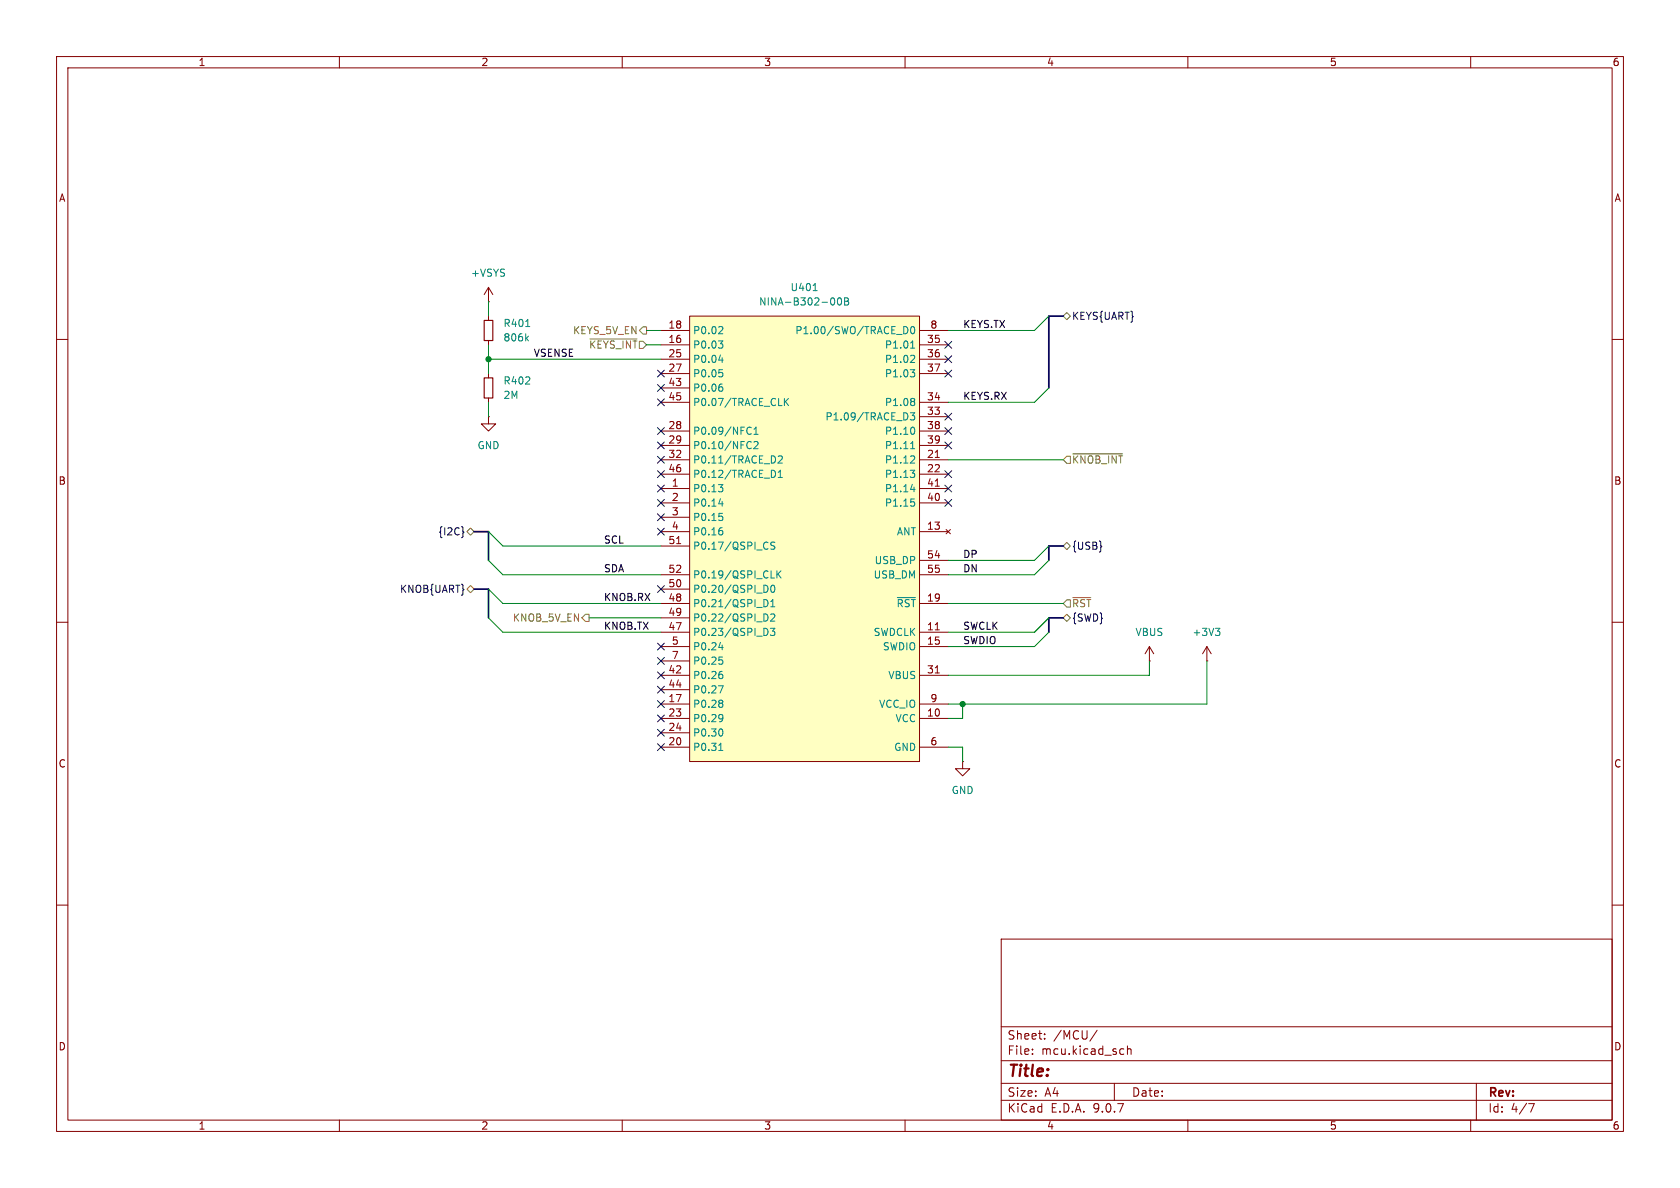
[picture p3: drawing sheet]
<svg xmlns="http://www.w3.org/2000/svg" width="297mm" height="210mm" viewBox="0 0 297 210" stroke-linecap="round" stroke-linejoin="round" font-family="sans-serif">
<path d="M0 0h297v210h-297z" fill="#fff" stroke="#fff" stroke-width=".18"/>
<g fill="none" stroke="#840000" stroke-width=".18">
<path d="M10 10h277v190h-277zM12 12h273v186h-273zM60 10v2M110 10v2M160 10v2M210 10v2M260 10v2M86.4 55.9v.7M10 60h2M86.4 60.2v.8M285 60h2M10 110h2"/>
<path d="M203.2 116.8h.1M203.2 114.3l-.8 1.3M203.2 114.3l.8 1.3M203.2 114.3v2.5M213.4 116.8h.1M213.4 114.3l-.8 1.3M213.4 114.3l.7 1.3M213.4 114.3v2.5M285 110h2M170.2 134.6v1.3h1.2l-1.2 1.3-1.3-1.3h1.3M170.2 134.6h.1M10 160h2"/>
<path d="M177 166h108v32h-108zM285 160h2M60 198v2M110 198v2M160 198v2M177 194.5h108M177 191.5h108M177 187.5h108M177 181.5h108M182.5 186.3v.1M182.5 185.5v.1M184.7 183.6v.1"/>
<path d="M184.7 182.8v.1M194 182.1l-1.3 2M197 191.5v3M198.2 185.4l.5 .1M198.7 186.3l-.5 .1M199.3 185.5l.2-.1 .4 .1 .1 .9M199.3 184.9v1.5M210 198v2M260 198v2M261 191.5v6.5M270.2 195.1h1l-.6 1.5"/>
</g>
<path d="M85.6 56.6h1.5v3.6h-1.5z" fill="none" stroke="#840000" stroke-width=".2"/>
<path d="M92.9 57.7h.8M93.1 59.8l.3 .5M93.4 59.4l-.5 .5M214.9 111.1h.8l-.5 .5M215.4 111.6l.3 .2v.3l-.3 .2" fill="none" stroke="#008484" stroke-width=".18"/>
<path d="M121.9 55.9h40.7v78.7h-40.7z" fill="#ffffc2"/>
<g fill="none" stroke="#840000" stroke-width=".18">
<path d="M86.4 53.3h.1M86.4 50.8v2.5M86.4 50.8l-.8 1.3M86.4 50.8l.7 1.3M116.8 58.4h5.1M121.9 55.9h40.7v78.7h-40.7zM162.6 58.4h5M86.4 73.7v1.2h1.2l-1.2 1.3-1.3-1.3h1.3M86.4 73.7h.1M86.4 66v.8M86.4 70.4v.7M116.8 61h5.1"/>
<path d="M116.8 63.5h5.1M116.8 66h5.1M116.8 68.6h5.1M116.8 71.1h5.1M116.8 76.2h5.1M116.8 78.7h5.1M162.6 61h5M162.6 63.5h5M162.6 66h5M162.6 71.1h5M162.6 76.2h5M162.6 78.7h5"/>
<path d="M162.6 73.7h5M116.8 81.3h5.1M116.8 83.8h5.1M116.8 86.4h5.1M116.8 88.9h5.1M116.8 91.4h5.1M116.8 94h5.1M116.8 96.5h5.1M119.6 96.1h.7M162.6 81.3h5M162.6 83.8h5M162.6 86.4h5"/>
<path d="M162.6 88.9h5M162.6 94h5M162.6 99.1h5M165.3 80.9h.8M165.3 85.9h.8M167.3 93.6l.7 .8M168 93.6l-.7 .8M116.8 101.6h5.1M116.8 104.1h5.1M116.8 106.7h5.1M116.8 109.2h5.1M116.8 111.8h5.1"/>
<path d="M116.8 114.3h5.1M116.8 116.8h5.1M116.8 119.4h5.1M162.6 101.6h5M162.6 106.7h5M162.6 111.8h5M162.6 114.3h5M162.6 119.4h5M165.3 111.3h.8M165.3 119h.8M116.8 121.9h5.1M116.8 124.5h5.1"/>
<path d="M116.8 127h5.1M116.8 129.5h5.1M116.8 132.1h5.1M162.6 124.5h5M162.6 127h5M162.6 132.1h5"/>
</g>
<g fill="none" stroke="#008484" stroke-width=".18">
<path d="M127.5 57.7l.3 .3-.1 .3-.7 .7h.8M143.8 51.4h.7M147.3 52.6a.79 .79 0 0 1 0 1.3M148.2 52.7l.1-.1a.68 .68 0 0 1 .5 .7 .68 .68 0 0 1-.5 .6 .84 .84 0 0 1-.1-1.2zM149.3 52.6h.4l.3 .3-.3 .4 .3 .1v.3l-.2 .2h-.5zM149.3 53.3h.4M160.1 57.7a.68 .68 0 0 1 .4 .7 .68 .68 0 0 1-.4 .6M161.1 57.9l.2-.2a.68 .68 0 0 1 .4 .7 .68 .68 0 0 1-.4 .6l-.2-.1-.1-.4zM127 60.3h.8l-.4 .5M127.1 63.7h.7M127.1 65.3h.6M127.4 67.9h.3"/>
<path d="M127.5 60.8l.3 .2v.3l-.3 .2M127.5 65.8l.3 .3v.3l-.3 .2M127.5 68.4l.3 .2v.3l-.3 .3M127.7 63.2v.9M132.3 75.6l.3-.1 .2 .1M132.6 78l.2 .2M132.8 76.7l-.2 .1-.3-.1M132.8 79.2l-.2 .1M133.3 76.8h.7M133.3 75.9l.4-.4v1.3M133.3 78.2l.5-.2 .2 .4-.8 .9h.8M138.7 70.4v1.3"/>
<path d="M138.9 71l.5 .7M139.4 70.4l-.7 .8M160.9 65.3h.8l-.4 .5M160.9 73h.8l-.4 .5 .3 .1v.5l-.1 .1-.6-.1M161 79.3h.7M161 61.5h.7M161.2 60.5l.1-.2v1.2M161.2 78.2l.1-.2v1.3M161.4 75.5a.79 .79 0 0 1 0 1.3M161.5 62.8l.2 .3-.1 .3-.7 .7h.8M161.5 65.8l.2 .3v.3l-.2 .2M161.5 70.4l.2 .3-.2 .3 .2 .2v.3l-.2 .2"/>
<path d="M127 85.7h.8l-.4 .5M127.1 89.1h.7M127.1 90.7h.6M127.4 93.3h.3M127.5 86.2l.3 .2v.3l-.3 .2M127.5 91.2l.3 .3v.3l-.3 .2M127.5 93.8l.3 .2v.3l-.3 .3M127.7 88.6v.9M135.7 95.9l.1 .1M135.8 97h-.1M137 95.9l-.5-.1-.2 .2v.3l.6 .3 .1 .3-.3 .2-.4-.1M137 83.4v.7"/>
<path d="M137.6 80.7l.5-.1 .2 .4-.8 .9h.8M137.6 84.4h.7M137.6 83.5l.3-.4v1.3M160.9 83.1h.8l-.4 .5M161 86.5h.8M161 88.2h.6M161.5 80.6l.2 .2-.1 .3-.7 .8h.8M161.5 83.6l.2 .3v.3l-.2 .2M161.5 88.7l.2 .2v.3l-.2 .3M161.6 86.1v.8M127.1 114.5h.7M127.1 116.1h.6"/>
<path d="M127.4 118.7h.3M127.5 116.6l.3 .3v.3l-.3 .2M127.5 119.2l.3 .2v.3l-.3 .3M127.7 114v.9M135 106a.64 .64 0 0 1 .8 .6 .64 .64 0 0 1-.8 .7M135.5 103.5l.3 .5-.3 .7M135.5 108.6l.3 .5-.3 .6M135.5 111.1l.3 .5-.3 .7M136.2 111.1h.8l-.4 .5 .3 .1v.5l-.2 .1-.5-.1M136.3 108.7l.4-.2 .3 .4-.8 .9h.8M136.3 107.3h.7M136.3 106.4l.3-.4v1.3"/>
<path d="M136.3 102.2h.6M136.4 103.5l.2-.1a.68 .68 0 0 1 .4 .7 .68 .68 0 0 1-.4 .6 .84 .84 0 0 1-.2-1.2zM137.3 100.9v1.3M137.5 101.5l.6 .7M138.1 100.9l-.8 .7M158.6 105.6h3.2M127 121.2h.8l-.5 1.3M127.1 132.7h.7M127.3 131.6l.1-.2v1.3M127.5 128.8a.79 .79 0 0 1 0 1.3M127.5 123.8l.3 .2-.3 .3 .3 .3v.2l-.3 .2M127.5 126.3l.2 .1a1.03 1.03 0 0 1-.2 1.1"/>
<path d="M127.8 126.9l-.3 .2"/>
</g>
<path d="M85.6 66.8h1.5v3.6h-1.5z" fill="none" stroke="#840000" stroke-width=".2"/>
<path d="M104.3 59.9h8.3M113.7 57.8h.6v1.3h-.6l-.7-.7zM188 55.9l.6-.7 .6 .7-.6 .6zM82.5 94l.7-.7 .6 .7-.6 .6zM188 96.5l.6-.6 .6 .6-.6 .7zM188.6 80.6h.6v1.3h-.6l-.6-.6zM189.6 80.2h8.9M82.5 104.1l.7-.6 .6 .6-.6 .7zM103.5 108.6h.6v1.3h-.6l-.6-.7zM188 109.2l.6-.6 .6 .6-.6 .7zM188.6 106h.6v1.3h-.6l-.6-.6zM189.6 105.6h3.2" fill="none" stroke="#848400" stroke-width=".18"/>
<g fill="none" stroke="#000084" stroke-width=".18">
<path d="M116.2 68l1.2 1.2M116.2 75.6l1.2 1.2M116.2 78.1l1.2 1.2M116.2 70.5l1.2 1.2M116.2 65.4l1.2 1.2M117.4 68l-1.2 1.2M117.4 75.6l-1.2 1.2M117.4 78.1l-1.2 1.2M117.4 70.5l-1.2 1.2M117.4 65.4l-1.2 1.2M167 65.4l1.2 1.2M167 60.4l1.2 1.2"/>
<path d="M167 78.1l1.2 1.2M167 62.9l1.2 1.2M167 75.6l1.2 1.2M167 73.1l1.2 1.2M168.2 73.1l-1.2 1.2M168.2 75.6l-1.2 1.2M168.2 62.9l-1.2 1.2M168.2 65.4l-1.2 1.2M168.2 60.4l-1.2 1.2M168.2 78.1l-1.2 1.2M81.8 93.9l.2 .2-.2 .2M116.2 93.4l1.2 1.2"/>
<path d="M116.2 90.8l1.2 1.2M116.2 88.3l1.2 1.2M116.2 83.2l1.2 1.2M116.2 80.7l1.2 1.2M116.2 85.8l1.2 1.2M117.4 93.4l-1.2 1.2M117.4 90.8l-1.2 1.2M117.4 88.3l-1.2 1.2M117.4 83.2l-1.2 1.2M117.4 80.7l-1.2 1.2M117.4 85.8l-1.2 1.2M167 83.2l1.2 1.2"/>
<path d="M167 88.3l1.2 1.2M167 85.8l1.2 1.2M168.2 83.2l-1.2 1.2M168.2 88.3l-1.2 1.2M168.2 85.8l-1.2 1.2M116.2 103.5l1.2 1.2M116.2 113.7l1.2 1.2M116.2 116.2l1.2 1.2M116.2 118.8l1.2 1.2M117.4 103.5l-1.2 1.2M117.4 113.7l-1.2 1.2M117.4 116.2l-1.2 1.2"/>
<path d="M117.4 118.8l-1.2 1.2M116.2 123.9l1.2 1.2M116.2 121.3l1.2 1.2M116.2 126.4l1.2 1.2M116.2 128.9l1.2 1.2M116.2 131.5l1.2 1.2M117.4 123.9l-1.2 1.2M117.4 121.3l-1.2 1.2M117.4 126.4l-1.2 1.2M117.4 128.9l-1.2 1.2M117.4 131.5l-1.2 1.2"/>
</g>
<path d="M188 55.9h-2.6v12.7M83.8 94h2.6v5.1M188 96.5h-2.6v2.6M83.8 104.1h2.6v5.1M188 109.2h-2.6v2.6" fill="none" stroke="#000084" stroke-width=".3"/>
<g fill="none" stroke="#008400" stroke-width=".18">
<path d="M86.4 53.3v2.6M114.3 58.4h2.5M185.4 55.9l-2.5 2.5h-15.3M86.4 61v5M86.4 71.1v2.6M86.4 63.5h30.4M114.3 61h2.5M185.4 68.6l-2.5 2.5h-15.3M86.4 99.1l2.5 2.5h27.9M86.4 94l2.5 2.5h27.9M167.6 81.3h20.4M185.4 99.1l-2.5 2.5h-15.3"/>
<path d="M185.4 96.5l-2.5 2.6h-15.3M86.4 104.1l2.5 2.6h27.9M86.4 109.2l2.5 2.6h27.9M104.1 109.2h12.7M167.6 106.7h20.4M185.4 111.8l-2.5 2.5h-15.3M185.4 109.2l-2.5 2.6h-15.3M203.2 116.8v2.6h-35.6M213.4 116.8v7.7h-45.8M167.6 132.1h2.6v2.5M170.2 124.5v2.5h-2.6"/>
</g>
<g fill="#008400" stroke="#008400" stroke-width=".18">
<circle cx="86.4" cy="63.5" r=".46"/>
<circle cx="170.2" cy="124.5" r=".46"/>
</g>
<text font-size="2.8" fill="#840000" x="178" y="190.9">Title:</text>
<g font-size="2.1" fill="#840000">
<text x="178" y="184">Sheet:</text>
<text x="186.2" y="184">/MCU/</text>
<text x="178" y="186.7">File:</text>
<text x="184.1" y="186.7">mcu.kicad_sch</text>
<text x="178" y="196.9">KiCad</text>
<text x="178" y="194.1">Size:</text>
<text x="184.7" y="194.1">A4</text>
<text x="185.7" y="196.9">E.D.A.</text>
<text x="193.3" y="196.9">9.0.7</text>
<text x="200" y="194.1">Date:</text>
<text x="263" y="194.3">Rev:</text>
<text x="263" y="196.9">Id:</text>
<text x="267.1" y="196.9">4/7</text>
</g>
<g font-size="1.8" fill="#840000">
<text x="35" y="11.9">1</text>
<text x="85" y="11.9">2</text>
<text x="135" y="11.9">3</text>
<text x="185" y="11.9">4</text>
<text x="235" y="11.9">5</text>
<text x="285" y="11.9">6</text>
<text x="10.3" y="35.9">A</text>
<text x="285.3" y="35.9">A</text>
<text x="118.1" y="58.2">18</text>
<text x="164.4" y="58.2">8</text>
<text x="118.1" y="60.7">16</text>
<text x="118.1" y="63.2">25</text>
<text x="118.1" y="65.8">27</text>
<text x="163.8" y="60.7">35</text>
<text x="163.8" y="63.2">36</text>
<text x="163.8" y="65.8">37</text>
<text x="118.1" y="68.3">43</text>
<text x="118.1" y="70.9">45</text>
<text x="163.8" y="70.9">34</text>
<text x="118.1" y="75.9">28</text>
<text x="163.8" y="73.4">33</text>
<text x="163.8" y="75.9">38</text>
<text x="118.1" y="78.5">29</text>
<text x="118.1" y="81">32</text>
<text x="118.1" y="83.6">46</text>
<text x="163.8" y="78.5">39</text>
<text x="163.8" y="81">21</text>
<text x="163.8" y="83.6">22</text>
<text x="10.3" y="85.9">B</text>
<text x="118.7" y="86.1">1</text>
<text x="118.7" y="88.6">2</text>
<text x="163.8" y="86.1">41</text>
<text x="163.8" y="88.6">40</text>
<text x="285.3" y="85.9">B</text>
<text x="118.7" y="91.2">3</text>
<text x="118.7" y="93.7">4</text>
<text x="163.8" y="93.7">13</text>
<text x="118.1" y="96.3">51</text>
<text x="118.1" y="101.3">52</text>
<text x="163.8" y="98.8">54</text>
<text x="163.8" y="101.3">55</text>
<text x="118.1" y="103.9">50</text>
<text x="118.1" y="106.4">48</text>
<text x="163.8" y="106.4">19</text>
<text x="118.1" y="109">49</text>
<text x="118.1" y="111.5">47</text>
<text x="163.8" y="111.5">11</text>
<text x="118.1" y="119.1">42</text>
<text x="118.7" y="114">5</text>
<text x="118.7" y="116.6">7</text>
<text x="163.8" y="114">15</text>
<text x="163.8" y="119.1">31</text>
<text x="118.1" y="121.7">44</text>
<text x="118.1" y="124.2">17</text>
<text x="164.4" y="124.2">9</text>
<text x="118.1" y="126.7">23</text>
<text x="118.1" y="129.3">24</text>
<text x="118.1" y="131.8">20</text>
<text x="163.8" y="126.7">10</text>
<text x="164.4" y="131.8">6</text>
<text x="10.3" y="135.9">C</text>
<text x="285.3" y="135.9">C</text>
<text x="10.3" y="185.9">D</text>
<text x="285.3" y="185.9">D</text>
<text x="35" y="199.9">1</text>
<text x="85" y="199.9">2</text>
<text x="135" y="199.9">3</text>
<text x="185" y="199.9">4</text>
<text x="235" y="199.9">5</text>
<text x="285" y="199.9">6</text>
</g>
<g font-size="1.8" fill="#008484">
<text x="83.2" y="49.1">+VSYS</text>
<text x="139.7" y="51.7">U401</text>
<text x="88.9" y="58">R401</text>
<text x="122.4" y="59.3">P0.02</text>
<text x="134.1" y="54.2">NINA-B302-00B</text>
<text x="140.5" y="59.3">P1.00/SWO/TRACE_D0</text>
<text x="88.9" y="60.6">806k</text>
<text x="122.4" y="61.8">P0.03</text>
<text x="122.4" y="64.4">P0.04</text>
<text x="156.3" y="61.8">P1.01</text>
<text x="156.3" y="64.4">P1.02</text>
<text x="88.9" y="68.2">R402</text>
<text x="88.9" y="70.7">2M</text>
<text x="122.4" y="66.9">P0.05</text>
<text x="122.4" y="69.4">P0.06</text>
<text x="122.4" y="72">P0.07/TRACE_CLK</text>
<text x="156.3" y="66.9">P1.03</text>
<text x="156.3" y="72">P1.08</text>
<text x="122.4" y="77.1">P0.09/NFC1</text>
<text x="145.8" y="74.5">P1.09/TRACE_D3</text>
<text x="156.3" y="77.1">P1.10</text>
<text x="84.3" y="79.6">GND</text>
<text x="122.4" y="79.6">P0.10/NFC2</text>
<text x="122.4" y="82.1">P0.11/TRACE_D2</text>
<text x="156.3" y="79.6">P1.11</text>
<text x="156.3" y="82.1">P1.12</text>
<text x="122.4" y="84.7">P0.12/TRACE_D1</text>
<text x="122.4" y="87.2">P0.13</text>
<text x="122.4" y="89.8">P0.14</text>
<text x="156.3" y="84.7">P1.13</text>
<text x="156.3" y="87.2">P1.14</text>
<text x="156.3" y="89.8">P1.15</text>
<text x="122.4" y="92.3">P0.15</text>
<text x="122.4" y="94.8">P0.16</text>
<text x="158.5" y="94.8">ANT</text>
<text x="122.4" y="97.4">P0.17/QSPI_CS</text>
<text x="154.5" y="99.9">USB_DP</text>
<text x="122.4" y="102.5">P0.19/QSPI_CLK</text>
<text x="122.4" y="105">P0.20/QSPI_D0</text>
<text x="122.4" y="107.5">P0.21/QSPI_D1</text>
<text x="154.3" y="102.5">USB_DM</text>
<text x="158.4" y="107.5">~{RST}</text>
<text x="122.4" y="110.1">P0.22/QSPI_D2</text>
<text x="122.4" y="112.6">P0.23/QSPI_D3</text>
<text x="154.3" y="112.6">SWDCLK</text>
<text x="200.6" y="112.6">VBUS</text>
<text x="210.7" y="112.6">+3V3</text>
<text x="122.4" y="115.2">P0.24</text>
<text x="122.4" y="117.7">P0.25</text>
<text x="156" y="115.2">SWDIO</text>
<text x="122.4" y="120.2">P0.26</text>
<text x="122.4" y="122.8">P0.27</text>
<text x="122.4" y="125.3">P0.28</text>
<text x="155.3" y="125.3">VCC_IO</text>
<text x="157" y="120.2">VBUS</text>
<text x="122.4" y="127.9">P0.29</text>
<text x="122.4" y="130.4">P0.30</text>
<text x="158.2" y="127.9">VCC</text>
<text x="122.4" y="132.9">P0.31</text>
<text x="158" y="132.9">GND</text>
<text x="168.1" y="140.6">GND</text>
</g>
<g font-size="1.8" fill="#848400">
<text x="101.2" y="59.3">KEYS_5V_EN</text>
<text x="104" y="61.8">~{KEYS_INT}</text>
<text x="189.4" y="82.1">~{KNOB_INT}</text>
<text x="189.4" y="107.5">~{RST}</text>
<text x="90.6" y="110.1">KNOB_5V_EN</text>
</g>
<g font-size="1.8">
<text x="170.2" y="58.1">KEYS.TX</text>
<text x="94.3" y="63.2">VSENSE</text>
<text x="170.2" y="70.8">KEYS.RX</text>
<text x="106.7" y="96.2">SCL</text>
<text x="106.7" y="101.3">SDA</text>
<text x="170.2" y="101.3">DN</text>
<text x="170.2" y="98.7">DP</text>
<text x="106.7" y="106.3">KNOB.RX</text>
<text x="106.7" y="111.4">KNOB.TX</text>
<text x="170.2" y="111.4">SWCLK</text>
<text x="170.2" y="114">SWDIO</text>
</g>
<g font-size="1.8" fill="#000084">
<text x="189.4" y="56.7">KEYS{UART}</text>
<text x="77.4" y="94.8">{I2C}</text>
<text x="189.4" y="97.4">{USB}</text>
<text x="70.6" y="105">KNOB{UART}</text>
<text x="189.4" y="110.1">{SWD}</text>
</g>
</svg>
